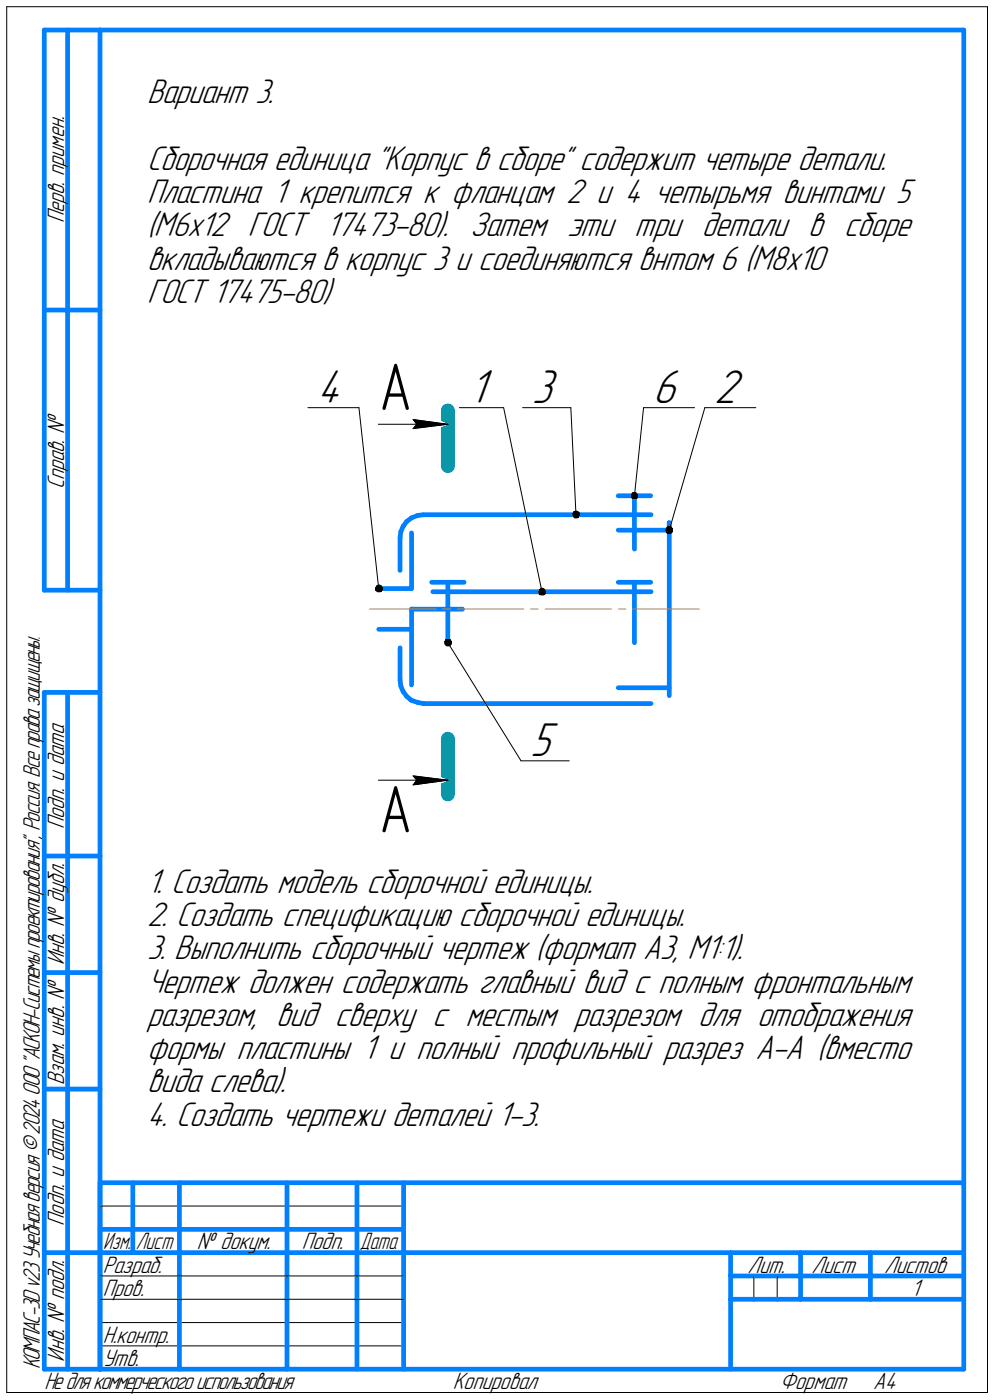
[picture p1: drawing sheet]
<svg xmlns="http://www.w3.org/2000/svg" width="213mm" height="300mm" viewBox="0 0 213 300" stroke-linecap="round" stroke-linejoin="round" font-family="sans-serif">
<g fill="none" stroke="#000" stroke-width=".21">
<path d="M1.4 1.4h210.1zM1.4 1.4v297zM211.5 1.4v297zM66 87.4h10.9zM76.9 87.4l4.2 38.8zM81 90.9h14.9zM88.5 91.9l7.4-1zM88.5 89.9l.7 1zM88.5 89.9l7.4 1zM89.2 90.9l-.7 1zM98.4 87.4h9.5zM107.9 87.4l8.2 39.4z"/>
<path d="M111.9 87.4h10.4zM122.3 87.4l1.1 22.9zM137.8 87.4l-1.9 18.9zM137.8 87.4h11zM151 87.4l-7.7 26.2zM151 87.4h10.9zM95.9 137.8l15.7 25.3zM81 167.2h14.9zM88.5 168.2l7.4-1zM88.5 166.3l.7 .9zM88.5 166.3l7.4 .9zM89.2 167.2l-.7 1z"/>
<path d="M111.6 163.1h10.3zM21.4 258.5h65zM21.4 273.5h17zM21.4 278.5h17zM38.4 273.5h23.1zM38.4 278.5h23.1zM61.5 273.5h15zM61.5 278.5h15zM76.5 273.5h9.9zM76.5 278.5h9.9zM161.5 273.5v5zM166.5 273.5v5z"/>
<path d="M1.4 298.4h210.1zM21.4 283.5h65zM21.4 288.5h65z"/>
</g>
<g fill="none" stroke="#0080ff" stroke-width="1">
<path d="M9.5 6.4v120.1zM9.5 6.4h11.9zM14.5 6.4v120.1zM21.4 6.4h185zM21.4 6.4v287.1zM206.4 6.4v287.1zM9.5 66.5h11.9zM85.7 115.2v7.1zM85.9 114l-.2 1.2zM86.4 112.8l-.5 1.2zM87.1 111.8l-.7 1zM87.1 111.8l1-.8z"/>
<path d="M88.1 114.2v12zM88.1 111l1.3-.5zM89.4 110.5l1.3-.2zM90.7 110.3h48.7zM132.4 106.3h7zM132.4 113.6h10.9zM135.9 106.3v11.4zM143.3 112v1.6zM143.3 112v18.6zM9.5 126.5h11.9zM81.1 134.9h7zM81.1 126.2h7z"/>
<path d="M85.7 138.9v6.9zM88.1 134.9v11.9zM88.1 130.6v4.3zM88.1 130.6h11zM92.5 124.8h6.9zM92.7 126.8h46.7zM95.9 124.8v13zM132.4 124.8h7zM135.9 124.8v13zM143.3 130.6v18.5zM9.5 148.4v145.1zM9.5 148.4h11.9z"/>
<path d="M14.5 148.4v145.1zM85.7 145.8l.2 1.3zM85.9 147.1l.5 1.2zM86.4 148.3l.7 1zM87.1 149.3l1 .8zM88.1 150.1l1.3 .4zM89.4 150.5l1.3 .3zM90.7 150.8h48.7zM132.4 147.4h10.9zM9.5 183.5h11.9zM9.5 208.4h11.9zM9.5 233.4h11.9z"/>
<path d="M21.4 253.5h185zM21.4 253.5v40zM28.4 253.5v15zM38.4 253.5v25zM61.5 253.5v25zM76.5 253.5v25zM86.4 253.5v40zM9.5 268.5h11.9zM21.4 263.5h7zM21.4 268.5h7zM28.4 263.5h10zM28.4 268.5h10z"/>
<path d="M38.4 278.5v15zM38.4 263.5h23.1zM38.4 268.5h23.1zM61.5 278.5v15zM61.5 263.5h15zM61.5 268.5h15zM76.5 278.5v15zM76.5 263.5h9.9zM76.5 268.5h9.9zM86.4 268.5h120zM156.5 268.5v25zM156.5 273.5h14.9z"/>
<path d="M156.5 278.5h5zM161.5 278.5h5zM166.5 278.5h4.9zM171.4 268.5v10zM171.4 273.5h35zM171.4 278.5h15zM186.4 268.5v10zM186.4 278.5h20zM9.5 293.5h11.9zM21.4 293.5h185z"/>
</g>
<path d="M79.2 130.6h14.2zM94.8 130.6h1.6zM98 130.6h14.2zM113.6 130.6h1.6zM116.8 130.6h14.2zM132.5 130.6h1.5zM135.6 130.6h14.2z" fill="none" stroke="#ff8000" stroke-width=".21"/>
<path d="M95.9 88v11.9zM95.9 158.3v12z" fill="none" stroke="#009696" stroke-width="3"/>
<g fill="#fff" stroke="#fff" stroke-width=".21">
<path d="M81.2 76.7h7.1zM81.2 76.8h7.1zM81.2 76.9h7.1zM81.2 77h7.1zM81.2 77h7.1zM81.2 77.1h7.1zM81.2 77.2h7.1zM81.2 77.3h7.1zM81.2 77.4h7.1zM81.2 77.5h7.1zM81.2 77.6h7.1zM81.2 77.6h7.1zM81.2 77.7h7.1zM81.2 77.8h7.1zM81.2 77.9h7.1zM81.2 78h7.1zM81.2 78.1h7.1zM81.2 78.1h7.1zM81.2 78.2h7.1zM81.2 78.3h7.1zM81.2 78.4h7.1zM81.2 78.5h7.1zM81.2 78.6h7.1zM81.2 78.7h7.1zM81.2 78.7h7.1zM81.2 78.8h7.1zM81.2 78.9h7.1zM81.2 79h7.1zM81.2 79.1h7.1zM81.2 79.2h7.1zM81.2 79.2h7.1zM81.2 79.3h7.1zM81.2 79.4h7.1zM81.2 79.5h7.1zM81.2 79.6h7.1zM81.2 79.7h7.1zM81.2 79.8h7.1zM81.2 79.8h7.1zM81.2 79.9h7.1zM81.2 80h7.1zM81.2 80.1h7.1zM81.2 80.2h7.1zM81.2 80.3h7.1zM81.2 80.3h7.1zM81.2 80.4h7.1zM81.2 80.5h7.1zM81.2 80.6h7.1zM81.2 80.7h7.1zM81.2 80.8h7.1zM81.2 80.9h7.1zM81.2 80.9h7.1zM81.2 81h7.1zM81.2 81.1h7.1zM81.2 81.2h7.1zM81.2 81.3h7.1zM81.2 81.4h7.1zM81.2 81.4h7.1zM81.2 81.5h7.1zM81.2 81.6h7.1zM81.2 81.7h7.1zM81.2 81.8h7.1zM81.2 81.9h7.1zM81.2 82h7.1zM81.2 82h7.1zM81.2 82.1h7.1zM81.2 82.2h7.1zM81.2 82.3h7.1zM81.2 82.4h7.1zM81.2 82.5h7.1zM81.2 82.5h7.1zM81.2 82.6h7.1zM81.2 82.7h7.1zM81.2 82.8h7.1zM81.2 82.9h7.1zM81.2 83h7.1zM81.2 83.1h7.1zM81.2 83.1h7.1zM81.2 83.2h7.1zM81.2 83.3h7.1zM81.2 83.4h7.1zM81.2 83.5h7.1zM81.2 83.6h7.1zM81.2 83.7h7.1zM81.2 83.7h7.1zM81.2 83.8h7.1zM81.2 83.9h7.1zM81.2 84h7.1zM81.2 84.1h7.1zM81.2 84.2h7.1zM81.2 84.2h7.1zM81.2 84.3h7.1zM81.2 84.4h7.1zM81.2 84.5h7.1zM81.2 84.6h7.1zM81.2 84.7h7.1zM81.2 84.8h7.1zM81.2 84.8h7.1zM81.2 84.9h7.1zM81.2 85h7.1zM81.2 85.1h7.1zM81.2 85.2h7.1zM81.2 85.3h7.1zM81.2 85.3h7.1zM81.2 85.4h7.1zM81.2 85.5h7.1zM81.2 85.6h7.1zM81.2 85.7h7.1zM81.2 85.8h7.1zM81.2 85.9h7.1zM81.2 85.9h7.1zM81.2 86h7.1zM81.2 86.1h7.1zM81.2 86.2h7.1zM81.2 86.3h7.1zM81.2 86.4h7.1zM81.2 86.4h7.1zM81.2 86.5h7.1zM81.2 86.6h7.1zM81.2 86.7h7.1zM81.2 86.8h7.1zM81.2 86.9h7.1zM81.2 87h7.1zM81.2 87h7.1zM81.2 87.1h7.1zM81.2 87.2h7.1zM81.2 87.3h7.1zM81.2 87.4h7.1zM81.2 87.5h7.1zM81.2 87.5h7.1zM81.2 87.6h7.1zM81.2 87.7h7.1zM81.2 87.8h7.1zM81.2 87.9h7.1zM81.2 88h7.1zM81.2 88.1h7.1zM81.2 88.1h7.1zM81.2 88.2h7.1zM81.2 88.3h7.1zM81.2 88.4h7.1zM81.2 88.5h7.1zM81.2 88.6h7.1zM81.2 88.6h7.1zM81.2 88.7h7.1zM81.2 88.8h7.1zM81.2 88.9h7.1zM81.2 89h7.1zM81.2 89.1h7.1zM81.2 89.2h7.1zM81.2 89.2h7.1zM81.2 89.3h7.1zM81.2 89.4h7.1zM81.2 89.5h7.1zM81.2 89.6h7.1zM81.2 89.7h7.1zM81.2 89.7h7.1zM81.2 89.8h7.1zM81.2 89.9h7.1zM81.2 90h7.1zM81.2 90.1h7.1zM81.2 90.2h7.1zM81.2 90.3h7.1zM81.2 90.3h7.1zM81.2 90.4h7.1zM81.2 90.5h7.1zM81.2 90.6h7.1zM81.2 90.7h7.1zM81.2 90.8h7.1zM81.2 90.8h7.1z"/>
<path d="M81.2 167.2h7.1zM81.2 167.3h7.1zM81.2 167.4h7.1zM81.2 167.5h7.1zM81.2 167.6h7.1zM81.2 167.6h7.1zM81.2 167.7h7.1zM81.2 167.8h7.1zM81.2 167.9h7.1zM81.2 168h7.1zM81.2 168.1h7.1zM81.2 168.1h7.1zM81.2 168.2h7.1zM81.2 168.3h7.1zM81.2 168.4h7.1zM81.2 168.5h7.1zM81.2 168.6h7.1zM81.2 168.7h7.1zM81.2 168.7h7.1zM81.2 168.8h7.1zM81.2 168.9h7.1zM81.2 169h7.1zM81.2 169.1h7.1zM81.2 169.2h7.1zM81.2 169.2h7.1zM81.2 169.3h7.1zM81.2 169.4h7.1zM81.2 169.5h7.1zM81.2 169.6h7.1zM81.2 169.7h7.1zM81.2 169.8h7.1zM81.2 169.8h7.1zM81.2 169.9h7.1zM81.2 170h7.1zM81.2 170.1h7.1zM81.2 170.2h7.1zM81.2 170.3h7.1zM81.2 170.3h7.1zM81.2 170.4h7.1zM81.2 170.5h7.1zM81.2 170.6h7.1zM81.2 170.7h7.1zM81.2 170.8h7.1zM81.2 170.9h7.1zM81.2 170.9h7.1zM81.2 171h7.1zM81.2 171.1h7.1zM81.2 171.2h7.1zM81.2 171.3h7.1zM81.2 171.4h7.1zM81.2 171.4h7.1zM81.2 171.5h7.1zM81.2 171.6h7.1zM81.2 171.7h7.1zM81.2 171.8h7.1zM81.2 171.9h7.1zM81.2 172h7.1zM81.2 172h7.1zM81.2 172.1h7.1zM81.2 172.2h7.1zM81.2 172.3h7.1zM81.2 172.4h7.1zM81.2 172.5h7.1zM81.2 172.6h7.1zM81.2 172.6h7.1zM81.2 172.7h7.1zM81.2 172.8h7.1zM81.2 172.9h7.1zM81.2 173h7.1zM81.2 173.1h7.1zM81.2 173.1h7.1zM81.2 173.2h7.1zM81.2 173.3h7.1zM81.2 173.4h7.1zM81.2 173.5h7.1zM81.2 173.6h7.1zM81.2 173.7h7.1zM81.2 173.7h7.1zM81.2 173.8h7.1zM81.2 173.9h7.1zM81.2 174h7.1zM81.2 174.1h7.1zM81.2 174.2h7.1zM81.2 174.2h7.1zM81.2 174.3h7.1zM81.2 174.4h7.1zM81.2 174.5h7.1zM81.2 174.6h7.1zM81.2 174.7h7.1zM81.2 174.8h7.1zM81.2 174.8h7.1zM81.2 174.9h7.1zM81.2 175h7.1zM81.2 175.1h7.1zM81.2 175.2h7.1zM81.2 175.3h7.1zM81.2 175.3h7.1zM81.2 175.4h7.1zM81.2 175.5h7.1zM81.2 175.6h7.1zM81.2 175.7h7.1zM81.2 175.8h7.1zM81.2 175.9h7.1zM81.2 175.9h7.1zM81.2 176h7.1zM81.2 176.1h7.1zM81.2 176.2h7.1zM81.2 176.3h7.1zM81.2 176.4h7.1zM81.2 176.4h7.1zM81.2 176.5h7.1zM81.2 176.6h7.1zM81.2 176.7h7.1zM81.2 176.8h7.1zM81.2 176.9h7.1zM81.2 177h7.1zM81.2 177h7.1zM81.2 177.1h7.1zM81.2 177.2h7.1zM81.2 177.3h7.1zM81.2 177.4h7.1zM81.2 177.5h7.1zM81.2 177.5h7.1zM81.2 177.6h7.1zM81.2 177.7h7.1zM81.2 177.8h7.1zM81.2 177.9h7.1zM81.2 178h7.1zM81.2 178.1h7.1zM81.2 178.1h7.1zM81.2 178.2h7.1zM81.2 178.3h7.1zM81.2 178.4h7.1zM81.2 178.5h7.1zM81.2 178.6h7.1zM81.2 178.6h7.1zM81.2 178.7h7.1zM81.2 178.8h7.1zM81.2 178.9h7.1zM81.2 179h7.1zM81.2 179.1h7.1zM81.2 179.2h7.1zM81.2 179.2h7.1zM81.2 179.3h7.1zM81.2 179.4h7.1zM81.2 179.5h7.1zM81.2 179.6h7.1zM81.2 179.7h7.1zM81.2 179.7h7.1zM81.2 179.8h7.1zM81.2 179.9h7.1zM81.2 180h7.1zM81.2 180.1h7.1zM81.2 180.2h7.1zM81.2 180.3h7.1zM81.2 180.3h7.1zM81.2 180.4h7.1zM81.2 180.5h7.1zM81.2 180.6h7.1zM81.2 180.7h7.1zM81.2 180.8h7.1zM81.2 180.8h7.1zM81.2 180.9h7.1zM81.2 181h7.1zM81.2 181.1h7.1zM81.2 181.2h7.1zM81.2 181.3h7.1zM81.2 181.4h7.1z"/>
<path d="M88 89.5h.7zM88 89.6h1.4zM88 89.7h2.1zM88 89.7h2.8zM88 89.8h3.4zM88 89.9h4.1zM88 90h4.8zM88 90.1h5.5zM88 90.2h6.1zM88 90.3h6.4zM88 90.3h6.6zM88 90.4h6.7zM88 90.5h7zM88 90.6h7.2zM88 90.7h7.3zM88 90.8h7.6zM88 90.8h7.8zM88 90.9h7.9zM88 91h7.8zM88 91.1h7.5zM88 91.2h7.3zM88 91.3h7.1zM88 91.4h6.8zM88 91.4h6.7zM88 91.5h6.4zM88 91.6h6.1zM88 91.7h5.6zM88 91.8h5zM88 91.9h4.4zM88 91.9h3.7zM88 92h3.1zM88 92.1h2.5zM88 92.2h1.8zM88 92.3h1.2zM88 92.4h.6z"/>
<path d="M88 165.8h.6zM88 165.9h1.2zM88 165.9h1.8zM88 166h2.5zM88 166.1h3.1zM88 166.2h3.7zM88 166.3h4.4zM88 166.4h5zM88 166.5h5.6zM88 166.5h6.1zM88 166.6h6.4zM88 166.7h6.7zM88 166.8h6.8zM88 166.9h7.1zM88 167h7.3zM88 167h7.5zM88 167.1h7.8zM88 167.2h7.9zM88 167.3h7.8zM88 167.4h7.6zM88 167.5h7.3zM88 167.6h7.2zM88 167.6h7zM88 167.7h6.7zM88 167.8h6.6zM88 167.9h6.4zM88 168h6.1zM88 168.1h5.6zM88 168.1h5zM88 168.2h4.4zM88 168.3h3.7zM88 168.4h3.1zM88 168.5h2.5zM88 168.6h1.8zM88 168.7h1.2zM88 168.7h.6z"/>
<path d="M100.4 78.7h5.4zM100.4 78.7h5.4zM100.4 78.8h5.4zM100.4 78.9h5.4zM100.4 79h5.4zM100.4 79.1h5.4zM100.4 79.2h5.4zM100.4 79.2h5.4zM100.4 79.3h5.4zM100.4 79.4h5.4zM100.4 79.5h5.4zM100.4 79.6h5.4zM100.4 79.7h5.4zM100.4 79.8h5.4zM100.4 79.8h5.4zM100.4 79.9h5.4zM100.4 80h5.4zM100.4 80.1h5.4zM100.4 80.2h5.4zM100.4 80.3h5.4zM100.4 80.3h5.4zM100.4 80.4h5.4zM100.4 80.5h5.4zM100.4 80.6h5.4zM100.4 80.7h5.4zM100.4 80.8h5.4zM100.4 80.9h5.4zM100.4 80.9h5.4zM100.4 81h5.4zM100.4 81.1h5.4zM100.4 81.2h5.4zM100.4 81.3h5.4zM100.4 81.4h5.4zM100.4 81.4h5.4zM100.4 81.5h5.4zM100.4 81.6h5.4zM100.4 81.7h5.4zM100.4 81.8h5.4zM100.4 81.9h5.4zM100.4 82h5.4zM100.4 82h5.4zM100.4 82.1h5.4zM100.4 82.2h5.4zM100.4 82.3h5.4zM100.4 82.4h5.4zM100.4 82.5h5.4zM100.4 82.5h5.4zM100.4 82.6h5.4zM100.4 82.7h5.4zM100.4 82.8h5.4zM100.4 82.9h5.4zM100.4 83h5.4zM100.4 83.1h5.4zM100.4 83.1h5.4zM100.4 83.2h5.4zM100.4 83.3h5.4zM100.4 83.4h5.4zM100.4 83.5h5.4zM100.4 83.6h5.4zM100.4 83.7h5.4zM100.4 83.7h5.4zM100.4 83.8h5.4zM100.4 83.9h5.4zM100.4 84h5.4zM100.4 84.1h5.4zM100.4 84.2h5.4zM100.4 84.2h5.4zM100.4 84.3h5.4zM100.4 84.4h5.4zM100.4 84.5h5.4zM100.4 84.6h5.4zM100.4 84.7h5.4zM100.4 84.8h5.4zM100.4 84.8h5.4zM100.4 84.9h5.4zM100.4 85h5.4zM100.4 85.1h5.4zM100.4 85.2h5.4zM100.4 85.3h5.4zM100.4 85.3h5.4zM100.4 85.4h5.4zM100.4 85.5h5.4zM100.4 85.6h5.4zM100.4 85.7h5.4zM100.4 85.8h5.4zM100.4 85.9h5.4zM100.4 85.9h5.4zM100.4 86h5.4zM100.4 86.1h5.4zM100.4 86.2h5.4zM100.4 86.3h5.4zM100.4 86.4h5.4zM100.4 86.4h5.4zM100.4 86.5h5.4zM100.4 86.6h5.4zM100.4 86.7h5.4zM100.4 86.8h5.4zM100.4 86.9h5.4zM100.4 87h5.4zM100.4 87h5.4zM100.4 87.1h5.4zM100.4 87.2h5.4zM100.4 87.3h5.4zM100.4 87.4h5.4zM100.4 87.5h5.4zM100.4 87.5h5.4zM100.4 87.6h5.4zM100.4 87.7h5.4zM100.4 87.8h5.4zM100.4 87.9h5.4zM100.4 88h5.4zM100.4 88.1h5.4zM100.4 88.1h5.4zM100.4 88.2h5.4zM100.4 88.3h5.4zM100.4 88.4h5.4zM100.4 88.5h5.4z"/>
<path d="M152.9 78.7h7zM152.9 78.7h7zM152.9 78.8h7zM152.9 78.9h7zM152.9 79h7zM152.9 79.1h7zM152.9 79.2h7zM152.9 79.2h7zM152.9 79.3h7zM152.9 79.4h7zM152.9 79.5h7zM152.9 79.6h7zM152.9 79.7h7zM152.9 79.8h7zM152.9 79.8h7zM152.9 79.9h7zM152.9 80h7zM152.9 80.1h7zM152.9 80.2h7zM152.9 80.3h7zM152.9 80.3h7zM152.9 80.4h7zM152.9 80.5h7zM152.9 80.6h7zM152.9 80.7h7zM152.9 80.8h7zM152.9 80.9h7zM152.9 80.9h7zM152.9 81h7zM152.9 81.1h7zM152.9 81.2h7zM152.9 81.3h7zM152.9 81.4h7zM152.9 81.4h7zM152.9 81.5h7zM152.9 81.6h7zM152.9 81.7h7zM152.9 81.8h7zM152.9 81.9h7zM152.9 82h7zM152.9 82h7zM152.9 82.1h7zM152.9 82.2h7zM152.9 82.3h7zM152.9 82.4h7zM152.9 82.5h7zM152.9 82.5h7zM152.9 82.6h7zM152.9 82.7h7zM152.9 82.8h7zM152.9 82.9h7zM152.9 83h7zM152.9 83.1h7zM152.9 83.1h7zM152.9 83.2h7zM152.9 83.3h7zM152.9 83.4h7zM152.9 83.5h7zM152.9 83.6h7zM152.9 83.7h7zM152.9 83.7h7zM152.9 83.8h7zM152.9 83.9h7zM152.9 84h7zM152.9 84.1h7zM152.9 84.2h7zM152.9 84.2h7zM152.9 84.3h7zM152.9 84.4h7zM152.9 84.5h7zM152.9 84.6h7zM152.9 84.7h7zM152.9 84.8h7zM152.9 84.8h7zM152.9 84.9h7zM152.9 85h7zM152.9 85.1h7zM152.9 85.2h7zM152.9 85.3h7zM152.9 85.3h7zM152.9 85.4h7zM152.9 85.5h7zM152.9 85.6h7zM152.9 85.7h7zM152.9 85.8h7zM152.9 85.9h7zM152.9 85.9h7zM152.9 86h7zM152.9 86.1h7zM152.9 86.2h7zM152.9 86.3h7zM152.9 86.4h7zM152.9 86.4h7zM152.9 86.5h7zM152.9 86.6h7zM152.9 86.7h7zM152.9 86.8h7zM152.9 86.9h7zM152.9 87h7zM152.9 87h7zM152.9 87.1h7zM152.9 87.2h7zM152.9 87.3h7zM152.9 87.4h7zM152.9 87.5h7zM152.9 87.5h7zM152.9 87.6h7zM152.9 87.7h7zM152.9 87.8h7zM152.9 87.9h7zM152.9 88h7zM152.9 88.1h7zM152.9 88.1h7zM152.9 88.2h7zM152.9 88.3h7zM152.9 88.4h7zM152.9 88.5h7z"/>
<path d="M113.9 78.7h6.4zM113.9 78.7h6.4zM113.9 78.8h6.4zM113.9 78.9h6.4zM113.9 79h6.4zM113.9 79.1h6.4zM113.9 79.2h6.4zM113.9 79.2h6.4zM113.9 79.3h6.4zM113.9 79.4h6.4zM113.9 79.5h6.4zM113.9 79.6h6.4zM113.9 79.7h6.4zM113.9 79.8h6.4zM113.9 79.8h6.4zM113.9 79.9h6.4zM113.9 80h6.4zM113.9 80.1h6.4zM113.9 80.2h6.4zM113.9 80.3h6.4zM113.9 80.3h6.4zM113.9 80.4h6.4zM113.9 80.5h6.4zM113.9 80.6h6.4zM113.9 80.7h6.4zM113.9 80.8h6.4zM113.9 80.9h6.4zM113.9 80.9h6.4zM113.9 81h6.4zM113.9 81.1h6.4zM113.9 81.2h6.4zM113.9 81.3h6.4zM113.9 81.4h6.4zM113.9 81.4h6.4zM113.9 81.5h6.4zM113.9 81.6h6.4zM113.9 81.7h6.4zM113.9 81.8h6.4zM113.9 81.9h6.4zM113.9 82h6.4zM113.9 82h6.4zM113.9 82.1h6.4zM113.9 82.2h6.4zM113.9 82.3h6.4zM113.9 82.4h6.4zM113.9 82.5h6.4zM113.9 82.5h6.4zM113.9 82.6h6.4zM113.9 82.7h6.4zM113.9 82.8h6.4zM113.9 82.9h6.4zM113.9 83h6.4zM113.9 83.1h6.4zM113.9 83.1h6.4zM113.9 83.2h6.4zM113.9 83.3h6.4zM113.9 83.4h6.4zM113.9 83.5h6.4zM113.9 83.6h6.4zM113.9 83.7h6.4zM113.9 83.7h6.4zM113.9 83.8h6.4zM113.9 83.9h6.4zM113.9 84h6.4zM113.9 84.1h6.4zM113.9 84.2h6.4zM113.9 84.2h6.4zM113.9 84.3h6.4zM113.9 84.4h6.4zM113.9 84.5h6.4zM113.9 84.6h6.4zM113.9 84.7h6.4zM113.9 84.8h6.4zM113.9 84.8h6.4zM113.9 84.9h6.4zM113.9 85h6.4zM113.9 85.1h6.4zM113.9 85.2h6.4zM113.9 85.3h6.4zM113.9 85.3h6.4zM113.9 85.4h6.4zM113.9 85.5h6.4zM113.9 85.6h6.4zM113.9 85.7h6.4zM113.9 85.8h6.4zM113.9 85.9h6.4zM113.9 85.9h6.4zM113.9 86h6.4zM113.9 86.1h6.4zM113.9 86.2h6.4zM113.9 86.3h6.4zM113.9 86.4h6.4zM113.9 86.4h6.4zM113.9 86.5h6.4zM113.9 86.6h6.4zM113.9 86.7h6.4zM113.9 86.8h6.4zM113.9 86.9h6.4zM113.9 87h6.4zM113.9 87h6.4zM113.9 87.1h6.4zM113.9 87.2h6.4zM113.9 87.3h6.4zM113.9 87.4h6.4zM113.9 87.5h6.4zM113.9 87.5h6.4zM113.9 87.6h6.4zM113.9 87.7h6.4zM113.9 87.8h6.4zM113.9 87.9h6.4zM113.9 88h6.4zM113.9 88.1h6.4zM113.9 88.1h6.4zM113.9 88.2h6.4zM113.9 88.3h6.4zM113.9 88.4h6.4zM113.9 88.5h6.4z"/>
<path d="M67.9 78.7h7zM67.9 78.7h7zM67.9 78.8h7zM67.9 78.9h7zM67.9 79h7zM67.9 79.1h7zM67.9 79.2h7zM67.9 79.2h7zM67.9 79.3h7zM67.9 79.4h7zM67.9 79.5h7zM67.9 79.6h7zM67.9 79.7h7zM67.9 79.8h7zM67.9 79.8h7zM67.9 79.9h7zM67.9 80h7zM67.9 80.1h7zM67.9 80.2h7zM67.9 80.3h7zM67.9 80.3h7zM67.9 80.4h7zM67.9 80.5h7zM67.9 80.6h7zM67.9 80.7h7zM67.9 80.8h7zM67.9 80.9h7zM67.9 80.9h7zM67.9 81h7zM67.9 81.1h7zM67.9 81.2h7zM67.9 81.3h7zM67.9 81.4h7zM67.9 81.4h7zM67.9 81.5h7zM67.9 81.6h7zM67.9 81.7h7zM67.9 81.8h7zM67.9 81.9h7zM67.9 82h7zM67.9 82h7zM67.9 82.1h7zM67.9 82.2h7zM67.9 82.3h7zM67.9 82.4h7zM67.9 82.5h7zM67.9 82.5h7zM67.9 82.6h7zM67.9 82.7h7zM67.9 82.8h7zM67.9 82.9h7zM67.9 83h7zM67.9 83.1h7zM67.9 83.1h7zM67.9 83.2h7zM67.9 83.3h7zM67.9 83.4h7zM67.9 83.5h7zM67.9 83.6h7zM67.9 83.7h7zM67.9 83.7h7zM67.9 83.8h7zM67.9 83.9h7zM67.9 84h7zM67.9 84.1h7zM67.9 84.2h7zM67.9 84.2h7zM67.9 84.3h7zM67.9 84.4h7zM67.9 84.5h7zM67.9 84.6h7zM67.9 84.7h7zM67.9 84.8h7zM67.9 84.8h7zM67.9 84.9h7zM67.9 85h7zM67.9 85.1h7zM67.9 85.2h7zM67.9 85.3h7zM67.9 85.3h7zM67.9 85.4h7zM67.9 85.5h7zM67.9 85.6h7zM67.9 85.7h7zM67.9 85.8h7zM67.9 85.9h7zM67.9 85.9h7zM67.9 86h7zM67.9 86.1h7zM67.9 86.2h7zM67.9 86.3h7zM67.9 86.4h7zM67.9 86.4h7zM67.9 86.5h7zM67.9 86.6h7zM67.9 86.7h7zM67.9 86.8h7zM67.9 86.9h7zM67.9 87h7zM67.9 87h7zM67.9 87.1h7zM67.9 87.2h7zM67.9 87.3h7zM67.9 87.4h7zM67.9 87.5h7zM67.9 87.5h7zM67.9 87.6h7zM67.9 87.7h7zM67.9 87.8h7zM67.9 87.9h7zM67.9 88h7zM67.9 88.1h7zM67.9 88.1h7zM67.9 88.2h7zM67.9 88.3h7zM67.9 88.4h7zM67.9 88.5h7z"/>
<path d="M113.5 154.3h6.5zM113.5 154.3h6.5zM113.5 154.4h6.5zM113.5 154.5h6.5zM113.5 154.6h6.5zM113.5 154.7h6.5zM113.5 154.8h6.5zM113.5 154.9h6.5zM113.5 154.9h6.5zM113.5 155h6.5zM113.5 155.1h6.5zM113.5 155.2h6.5zM113.5 155.3h6.5zM113.5 155.4h6.5zM113.5 155.4h6.5zM113.5 155.5h6.5zM113.5 155.6h6.5zM113.5 155.7h6.5zM113.5 155.8h6.5zM113.5 155.9h6.5zM113.5 156h6.5zM113.5 156h6.5zM113.5 156.1h6.5zM113.5 156.2h6.5zM113.5 156.3h6.5zM113.5 156.4h6.5zM113.5 156.5h6.5zM113.5 156.5h6.5zM113.5 156.6h6.5zM113.5 156.7h6.5zM113.5 156.8h6.5zM113.5 156.9h6.5zM113.5 157h6.5zM113.5 157.1h6.5zM113.5 157.1h6.5zM113.5 157.2h6.5zM113.5 157.3h6.5zM113.5 157.4h6.5zM113.5 157.5h6.5zM113.5 157.6h6.5zM113.5 157.6h6.5zM113.5 157.7h6.5zM113.5 157.8h6.5zM113.5 157.9h6.5zM113.5 158h6.5zM113.5 158.1h6.5zM113.5 158.2h6.5zM113.5 158.2h6.5zM113.5 158.3h6.5zM113.5 158.4h6.5zM113.5 158.5h6.5zM113.5 158.6h6.5zM113.5 158.7h6.5zM113.5 158.7h6.5zM113.5 158.8h6.5zM113.5 158.9h6.5zM113.5 159h6.5zM113.5 159.1h6.5zM113.5 159.2h6.5zM113.5 159.3h6.5zM113.5 159.3h6.5zM113.5 159.4h6.5zM113.5 159.5h6.5zM113.5 159.6h6.5zM113.5 159.7h6.5zM113.5 159.8h6.5zM113.5 159.9h6.5zM113.5 159.9h6.5zM113.5 160h6.5zM113.5 160.1h6.5zM113.5 160.2h6.5zM113.5 160.3h6.5zM113.5 160.4h6.5zM113.5 160.4h6.5zM113.5 160.5h6.5zM113.5 160.6h6.5zM113.5 160.7h6.5zM113.5 160.8h6.5zM113.5 160.9h6.5zM113.5 161h6.5zM113.5 161h6.5zM113.5 161.1h6.5zM113.5 161.2h6.5zM113.5 161.3h6.5zM113.5 161.4h6.5zM113.5 161.5h6.5zM113.5 161.5h6.5zM113.5 161.6h6.5zM113.5 161.7h6.5zM113.5 161.8h6.5zM113.5 161.9h6.5zM113.5 162h6.5zM113.5 162.1h6.5zM113.5 162.1h6.5zM113.5 162.2h6.5zM113.5 162.3h6.5zM113.5 162.4h6.5zM113.5 162.5h6.5zM113.5 162.6h6.5zM113.5 162.6h6.5zM113.5 162.7h6.5zM113.5 162.8h6.5zM113.5 162.9h6.5zM113.5 163h6.5zM113.5 163.1h6.5zM113.5 163.2h6.5zM113.5 163.2h6.5zM113.5 163.3h6.5zM113.5 163.4h6.5zM113.5 163.5h6.5zM113.5 163.6h6.5zM113.5 163.7h6.5zM113.5 163.7h6.5zM113.5 163.8h6.5zM113.5 163.9h6.5zM113.5 164h6.5zM113.5 164.1h6.5z"/>
<path d="M139.9 78.7h6.9zM139.9 78.7h6.9zM139.9 78.8h6.9zM139.9 78.9h6.9zM139.9 79h6.9zM139.9 79.1h6.9zM139.9 79.2h6.9zM139.9 79.2h6.9zM139.9 79.3h6.9zM139.9 79.4h6.9zM139.9 79.5h6.9zM139.9 79.6h6.9zM139.9 79.7h6.9zM139.9 79.8h6.9zM139.9 79.8h6.9zM139.9 79.9h6.9zM139.9 80h6.9zM139.9 80.1h6.9zM139.9 80.2h6.9zM139.9 80.3h6.9zM139.9 80.3h6.9zM139.9 80.4h6.9zM139.9 80.5h6.9zM139.9 80.6h6.9zM139.9 80.7h6.9zM139.9 80.8h6.9zM139.9 80.9h6.9zM139.9 80.9h6.9zM139.9 81h6.9zM139.9 81.1h6.9zM139.9 81.2h6.9zM139.9 81.3h6.9zM139.9 81.4h6.9zM139.9 81.4h6.9zM139.9 81.5h6.9zM139.9 81.6h6.9zM139.9 81.7h6.9zM139.9 81.8h6.9zM139.9 81.9h6.9zM139.9 82h6.9zM139.9 82h6.9zM139.9 82.1h6.9zM139.9 82.2h6.9zM139.9 82.3h6.9zM139.9 82.4h6.9zM139.9 82.5h6.9zM139.9 82.5h6.9zM139.9 82.6h6.9zM139.9 82.7h6.9zM139.9 82.8h6.9zM139.9 82.9h6.9zM139.9 83h6.9zM139.9 83.1h6.9zM139.9 83.1h6.9zM139.9 83.2h6.9zM139.9 83.3h6.9zM139.9 83.4h6.9zM139.9 83.5h6.9zM139.9 83.6h6.9zM139.9 83.7h6.9zM139.9 83.7h6.9zM139.9 83.8h6.9zM139.9 83.9h6.9zM139.9 84h6.9zM139.9 84.1h6.9zM139.9 84.2h6.9zM139.9 84.2h6.9zM139.9 84.3h6.9zM139.9 84.4h6.9zM139.9 84.5h6.9zM139.9 84.6h6.9zM139.9 84.7h6.9zM139.9 84.8h6.9zM139.9 84.8h6.9zM139.9 84.9h6.9zM139.9 85h6.9zM139.9 85.1h6.9zM139.9 85.2h6.9zM139.9 85.3h6.9zM139.9 85.3h6.9zM139.9 85.4h6.9zM139.9 85.5h6.9zM139.9 85.6h6.9zM139.9 85.7h6.9zM139.9 85.8h6.9zM139.9 85.9h6.9zM139.9 85.9h6.9zM139.9 86h6.9zM139.9 86.1h6.9zM139.9 86.2h6.9zM139.9 86.3h6.9zM139.9 86.4h6.9zM139.9 86.4h6.9zM139.9 86.5h6.9zM139.9 86.6h6.9zM139.9 86.7h6.9zM139.9 86.8h6.9zM139.9 86.9h6.9zM139.9 87h6.9zM139.9 87h6.9zM139.9 87.1h6.9zM139.9 87.2h6.9zM139.9 87.3h6.9zM139.9 87.4h6.9zM139.9 87.5h6.9zM139.9 87.5h6.9zM139.9 87.6h6.9zM139.9 87.7h6.9zM139.9 87.8h6.9zM139.9 87.9h6.9zM139.9 88h6.9zM139.9 88.1h6.9zM139.9 88.1h6.9zM139.9 88.2h6.9zM139.9 88.3h6.9zM139.9 88.4h6.9zM139.9 88.5h6.9z"/>
</g>
<g fill="#000" stroke="#000" stroke-width=".21">
<path d="M88.6 90h.6zM88.6 90.1h1.1zM88.7 90.2h1.6zM88.7 90.3h2.3zM88.8 90.3h2.8zM88.9 90.4h3.3zM89 90.5h3.9zM89 90.6h4.5zM89.1 90.7h5zM89.2 90.8h5.5zM89.2 90.8h6.1z"/>
<path d="M89.2 90.9h6.7zM89.2 91h6zM89.2 91.1h5.4zM89.1 91.2h4.8zM89 91.3h4.2zM88.9 91.4h3.6zM88.9 91.4h3zM88.8 91.5h2.4zM88.7 91.6h1.8zM88.6 91.7h1.2zM88.6 91.8h.6z"/>
<path d="M123.1 109.6h.5zM122.9 109.6h.9zM122.9 109.7h1.1zM122.8 109.8h1.2zM122.8 109.9h1.3zM122.7 110h1.4zM122.7 110.1h1.4zM122.6 110.2h1.6zM122.7 110.2h1.5zM122.7 110.3h1.5zM122.7 110.4h1.5zM122.7 110.5h1.4zM122.7 110.6h1.4zM122.7 110.7h1.3zM122.8 110.7h1.2zM122.9 110.8h1.1zM122.9 110.9h1zM123 111h.7z"/>
<path d="M135.5 105.6h.7zM135.5 105.7h.8zM135.4 105.7h1zM135.3 105.8h1.2zM135.2 105.9h1.4zM135.1 106h1.6zM135.1 106.1h1.6zM135.1 106.2h1.6zM135.1 106.3h1.6zM135.1 106.3h1.6zM135.1 106.4h1.6zM135.1 106.5h1.6zM135.2 106.6h1.4zM135.3 106.7h1.3zM135.3 106.8h1.2zM135.4 106.8h1zM135.4 106.9h.7z"/>
<path d="M143 112.9h.5zM142.9 112.9h.8zM142.8 113h1zM142.7 113.1h1.2zM142.7 113.2h1.3zM142.7 113.3h1.3zM142.7 113.4h1.4zM142.6 113.5h1.5zM142.6 113.5h1.5zM142.6 113.6h1.5zM142.5 113.7h1.6zM142.6 113.8h1.5zM142.6 113.9h1.5zM142.7 114h1.4zM142.7 114h1.3zM142.7 114.1h1.2zM142.7 114.2h1.1zM142.9 114.3h.9zM143.1 114.4h.6z"/>
<path d="M81 125.4h.4zM80.9 125.5h.6zM80.6 125.6h1.1zM80.6 125.6h1.2zM80.5 125.7h1.4zM80.5 125.8h1.4zM80.4 125.9h1.5zM80.4 126h1.6zM80.3 126.1h1.7zM80.4 126.2h1.6zM80.4 126.2h1.6zM80.4 126.3h1.6zM80.4 126.4h1.5zM80.4 126.5h1.5zM80.4 126.6h1.5zM80.6 126.7h1.2zM80.7 126.7h1zM80.8 126.8h.7z"/>
<path d="M95.7 137h.5zM95.4 137.1h1zM95.4 137.2h1.1zM95.3 137.2h1.3zM95.3 137.3h1.3zM95.2 137.4h1.5zM95.2 137.5h1.5zM95.2 137.6h1.5zM95.2 137.7h1.5zM95.2 137.8h1.5zM95.2 137.8h1.5zM95.2 137.9h1.5zM95.2 138h1.5zM95.2 138.1h1.5zM95.3 138.2h1.3zM95.4 138.3h1.1zM95.5 138.3h.9zM95.6 138.4h.8z"/>
<path d="M115.9 126.1h.3zM115.8 126.2h.6zM115.7 126.2h.9zM115.5 126.3h1.2zM115.5 126.4h1.3zM115.5 126.5h1.3zM115.4 126.6h1.4zM115.4 126.7h1.4zM115.4 126.7h1.4zM115.3 126.8h1.5zM115.4 126.9h1.4zM115.4 127h1.4zM115.4 127.1h1.4zM115.4 127.2h1.4zM115.4 127.3h1.4zM115.4 127.3h1.4zM115.6 127.4h1.1zM115.7 127.5h.8z"/>
<path d="M88.6 166.4h.6zM88.6 166.5h1.2zM88.7 166.5h1.8zM88.8 166.6h2.4zM88.9 166.7h3zM88.9 166.8h3.6zM89 166.9h4.2zM89.1 167h4.8zM89.2 167h5.4zM89.2 167.1h6z"/>
<path d="M89.2 167.2h6.7zM89.2 167.3h6.1zM89.2 167.4h5.5zM89.1 167.5h5zM89 167.6h4.5zM89 167.6h3.9zM88.9 167.7h3.3zM88.8 167.8h2.8zM88.7 167.9h2.3zM88.7 168h1.6zM88.6 168.1h1.1zM88.6 168.1h.6z"/>
</g>
<g font-size="14.5">
<text x="81.2" y="87.9">А</text>
<text x="81.2" y="178.4">А</text>
</g>
<g font-size="10.8">
<text x="67.9" y="86.4">4</text>
<text x="100.4" y="86.4">1</text>
<text x="113.9" y="86.4">3</text>
<text x="139.8" y="86.4">6</text>
<text x="152.9" y="86.4">2</text>
<text x="113.5" y="162.1">5</text>
</g>
<g font-size="7.8">
<text x="31.5" y="22.1">Вариант 3.</text>
<text x="31.5" y="36.4">Сборочная единица &quot;Корпус в сборе&quot; содержит четыре детали.</text>
<text x="31.5" y="43.5">Пластина 1 крепится к фланцам 2 и 4 четырьмя винтами 5</text>
<text x="31.5" y="50.6">(М6х12 ГОСТ 17473-80). Затем эти три детали в сборе</text>
<text x="31.5" y="57.8">вкладываются в корпус 3 и соединяются внтом 6 (M8x10</text>
<text x="31.5" y="64.9">ГОСТ 17475-80)</text>
<text x="31.5" y="191.3">1. Создать модель сборочной единицы.</text>
<text x="31.5" y="198.5">2. Создать спецификацию сборочной единицы.</text>
<text x="31.5" y="205.6">3. Выполнить сборочный чертеж (формат А3, М1:1).</text>
<text x="31.5" y="212.7">Чертеж должен содержать главный вид с полным фронтальным</text>
<text x="31.5" y="219.9">разрезом, вид сверху с местым разрезом для отображения</text>
<text x="31.5" y="227">формы пластины 1 и полный профильный разрез А-А (вместо</text>
<text x="31.5" y="234.1">вида слева).</text>
<text x="31.5" y="241.3">4. Создать чертежи деталей 1-3.</text>
</g>
<g font-size="5.4">
<text x="13.8" y="47.9" transform="rotate(-90 13.8 47.9)">Перв. примен.</text>
<text x="13.8" y="104.8" transform="rotate(-90 13.8 104.8)">Справ. №</text>
<text x="13.8" y="177.7" transform="rotate(-90 13.8 177.7)">Подп. и дата</text>
<text x="13.8" y="206.8" transform="rotate(-90 13.8 206.8)">Инв. № дубл.</text>
<text x="13.8" y="232.6" transform="rotate(-90 13.8 232.6)">Взам. инв. №</text>
<text x="13.8" y="262.7" transform="rotate(-90 13.8 262.7)">Подп. и дата</text>
<text x="42.2" y="267.8">№ докум.</text>
<text x="64.6" y="267.8">Подп.</text>
<text x="22" y="272.8">Разраб.</text>
<text x="160.1" y="272.8">Лит.</text>
<text x="173.8" y="272.8">Лист</text>
<text x="189.3" y="272.8">Листов</text>
<text x="22" y="277.8">Пров.</text>
<text x="195.1" y="277.8">1</text>
<text x="22" y="287.8">Н.контр.</text>
<text x="8.5" y="293.5" transform="rotate(-90 8.5 293.5)">КОМПАС-3Dv23Учебнаяверсия©2024ООО&quot;АСКОН-Системыпроектирования&quot;, Россия. Всеправазащищены.</text>
<text x="13.8" y="291.8" transform="rotate(-90 13.8 291.8)">Инв. № подл.</text>
<text x="22" y="292.8">Утв.</text>
<text x="9.5" y="297.7">Недлякоммерческогоиспользования</text>
<text x="97" y="297.8">Копировал</text>
<text x="167" y="297.8">Формат</text>
<text x="187" y="297.8">A4</text>
</g>
<g font-size="5.3">
<text x="22.1" y="267.8">Изм.</text>
<text x="29.1" y="267.8">Лист</text>
<text x="77.1" y="267.8">Дата</text>
</g>
</svg>
